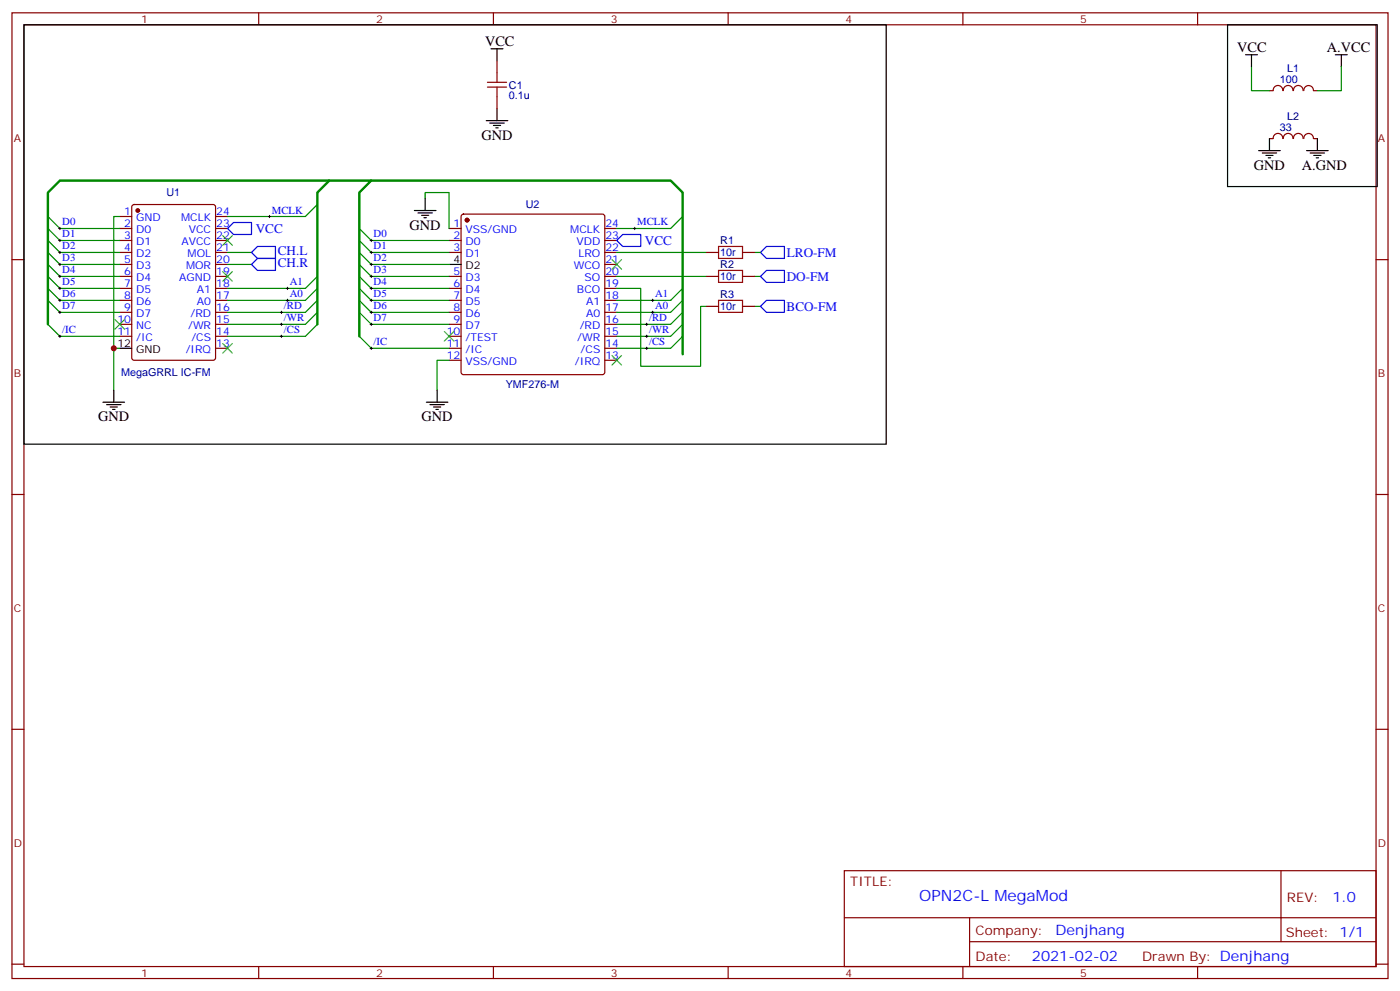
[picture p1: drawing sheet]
<svg xmlns="http://www.w3.org/2000/svg" width="412mm" height="292mm" viewBox="0 0 412 292" stroke-linecap="round" stroke-linejoin="round" font-family="sans-serif">
<g fill="none" stroke="#870000" stroke-width=".35">
<path d="M3.5 3.8h405.4v284.3h-405.4zM7.1 7.3h398.2v277.3h-398.2zM76.2 3.8v3.5M145.3 3.8v3.5M146.4 17.9v3.5M214.5 3.8v3.5M283.6 3.8v3.5M352.8 3.8v3.5M146.4 28.5v3.5M373.9 26.7h1.1M375 26.7a1.41 1.41 0 0 1 1.5-1.5 1.41 1.41 0 0 1 1.4 1.5M378 26.7a1.41 1.41 0 0 1 1.4-1.5 1.41 1.41 0 0 1 1.4 1.5"/>
<path d="M381 26.7a1.41 1.41 0 0 1 1.4-1.5 1.41 1.41 0 0 1 1.4 1.5M384.1 26.7a1.41 1.41 0 0 1 1.4-1.5 1.41 1.41 0 0 1 1.4 1.5M387 26.7h1.1M373.9 40.8h1.1M375 40.8a1.41 1.41 0 0 1 1.5-1.5 1.41 1.41 0 0 1 1.4 1.5M378 40.8a1.41 1.41 0 0 1 1.4-1.5 1.41 1.41 0 0 1 1.4 1.5M381 40.8a1.41 1.41 0 0 1 1.4-1.5 1.41 1.41 0 0 1 1.4 1.5M384.1 40.8a1.41 1.41 0 0 1 1.4-1.5 1.41 1.41 0 0 1 1.4 1.5M387 40.8h1.1M3.5 76.4h3.6M35.3 67.3h3.5M35.3 70.8h3.5"/>
<path d="M35.3 74.3h3.5M35.3 77.9h3.5M35.3 63.7h3.5M39 60.4l.5-.2h23.3l.6 .5 .1 44.7-.5 .6-23.5 .1-.6-.5-.1-44.7zM63.5 67.3h3.5M63.5 70.8h3.5M63.5 74.3h3.5M63.5 77.9h3.5M63.5 63.7h3.5M132.3 67.3h3.5M132.3 70.8h3.5M132.3 74.3h3.5"/>
<path d="M136.1 63.2l.4-.2h40.9l.5 .2 .3 .5v45.9l-.3 .5-.5 .2h-40.9l-.5-.2-.2-.5v-45.9zM178.2 67.3h3.5M178.2 70.8h3.5M178.2 74.3h3.5M178.2 77.9h3.5M208.1 74.3h3.6M218.7 74.3h3.5M405.3 76.4h3.6M35.3 81.4h3.5M35.3 84.9h3.5M35.3 88.4h3.5M35.3 92h3.5"/>
<path d="M35.3 95.5h3.5M35.3 99h3.5M63.5 81.4h3.5M63.5 84.9h3.5M63.5 88.4h3.5M63.5 92h3.5M63.5 95.5h3.5M63.5 99h3.5M132.3 81.4h3.5M132.3 84.9h3.5M132.3 88.4h3.5M132.3 92h3.5"/>
<path d="M132.3 95.5h3.5M132.3 99h3.5M178.2 81.4h3.5M178.2 84.9h3.5M178.2 88.4h3.5M178.2 92h3.5M178.2 95.5h3.5M178.2 99h3.5M208.1 81.4h3.6M208.1 90.2h3.6M218.7 81.4h3.5M218.7 90.2h3.5"/>
<path d="M63.5 102.6h3.5M132.3 102.6h3.5M132.3 106.1h3.5M178.2 102.6h3.5M178.2 106.1h3.5M3.5 145.6h3.6M405.3 145.6h3.6M3.5 214.7h3.6M405.3 214.7h3.6M248.7 256.4h156.6v28.2h-156.6zM377.3 256.4v20.9M248.7 270.2h156.5"/>
<path d="M285.6 277.3h119.6M285.6 270.2v14.1M3.5 283.9h3.6M76.2 284.6v3.5M145.3 284.6v3.5M214.5 284.6v3.5M283.6 284.6v3.5M352.8 284.6v3.5M405.3 283.9h3.6"/>
</g>
<g fill="#870000" stroke="#870000" stroke-width=".35">
<circle cx="137.6" cy="64.8" r=".53"/>
<circle cx="40.6" cy="62" r=".53"/>
</g>
<g fill="none" stroke="#000" stroke-width=".35">
<path d="M7.1 7.3h254v123.5h-254zM144.6 14.4h3.6M146.4 14.4v3.5M361.6 7.3h44.1v47.6h-44.1zM366.9 16.1h3.5M368.7 16.1v3.5M393.3 16.1h3.6M395.1 16.1v3.5M143.2 35.5h6.4M144.3 36.2h4.2M145.3 36.9h2.2M146 37.6h.8"/>
<path d="M146.4 32v3.5M125.2 58.5v3.5M370.8 44.3h6.3M371.8 45h4.3M372.9 45.8h2.1M373.6 46.5h.7M373.9 40.8v3.5M384.9 44.3h6.3M385.9 45h4.3M387 45.8h2.1M387.7 46.5h.7M388.1 40.8v3.5"/>
<path d="M122.1 62h6.3M123.1 62.7h4.3M124.2 63.4h2.1M124.9 64.1h.7M132.3 77.9h3.5M30.3 118.4h6.4M31.4 119.1h4.2M32.5 119.8h2.1M33.5 114.9v3.5M35.3 102.6h3.5M125.6 118.4h6.3M126.6 119.1h4.3"/>
<path d="M127.7 119.8h2.1M128.8 114.9v3.5M33.2 120.5h.7M128.4 120.5h.7"/>
</g>
<g fill="none" stroke="#008700" stroke-width=".35">
<path d="M368.7 19.6v7.1h5.2M395.1 19.6v7.1h-7M125.2 58.5v-1.8h7.1v10.6M14.1 77.9l3.5 3.5h17.7M14.1 74.3l3.5 3.6h17.7M14.1 70.8l3.5 3.5h17.7M14.1 67.3l3.5 3.5h17.7M14.1 63.7l3.5 3.6h17.7M35.3 63.7h-1.8v51.2M67 77.9h7.1M67 74.3h7.1M93.5 60.2l-3.5 3.5h-23"/>
<path d="M105.8 77.9l3.6 3.5h22.9M105.8 74.3l3.6 3.6h22.9M105.8 70.8l3.6 3.5h22.9M105.8 67.3l3.6 3.5h22.9M181.7 74.3h26.4M201.1 63.7l-3.5 3.6h-15.9M222.2 74.3h1.8M14.1 95.5l3.5 3.5h17.7M14.1 88.4l3.5 3.6h17.7M14.1 84.9l3.5 3.5h17.7M14.1 81.4l3.5 3.5h17.7M93.5 95.5l-3.5 3.5h-23"/>
<path d="M93.5 88.4l-3.5 3.6h-23M93.5 84.9l-3.5 3.5h-23M93.5 81.4l-3.5 3.5h-23M93.5 92l-3.5 3.5h-23M105.8 99l3.6 3.6h22.9M105.8 92l3.6 3.5h22.9M105.8 88.4l3.6 3.6h22.9M105.8 84.9l3.6 3.5h22.9M105.8 81.4l3.6 3.5h22.9M181.7 84.9h7v22.9h17.7v-17.6h1.7M181.7 81.4h26.4M201.1 99l-3.5 3.6h-15.9"/>
<path d="M201.1 95.5l-3.5 3.5h-15.9M201.1 88.4l-3.5 3.6h-15.9M201.1 84.9l-3.5 3.5h-15.9M201.1 92l-3.5 3.5h-15.9M222.2 81.4h1.8M222.2 90.2h1.8M33.5 102.6h1.8M132.3 106.1h-3.5v8.8"/>
</g>
<path d="M97 53.2l-3.5 3.5v38.8M109.4 53.2h88.2l3.5 3.5v47.6M14.1 95.5v-38.8l3.5-3.5h91.8l-3.6 3.5v42.3" fill="none" stroke="#008700" stroke-width=".71"/>
<g fill="none" stroke="#000" stroke-width=".29">
<path d="M17.3 67.3h.7M17.3 70.8h.7M17.3 74.3h.7M17.3 77.9h.7M17.6 66.9v.7M17.6 70.4v.8M17.6 74v.7M17.6 77.5v.7M79 63.7h.7M79.4 63.4v.7M109 70.8h.7M109 74.3h.7"/>
<path d="M109 77.9h.7M109.4 70.4v.8M109.4 74v.7M109.4 77.5v.7M186.6 67.3h.7M187 66.9v.7M17.3 81.4h.7M17.3 84.9h.7M17.3 88.4h.7M17.3 92h.7M17.3 99h.7M17.6 81v.7"/>
<path d="M17.6 84.6v.7M17.6 88.1v.7M17.6 91.6v.7M17.6 98.7v.7M82.5 92h.8M82.5 99h.8M82.5 95.5h.8M82.9 91.6v.7M82.9 95.1v.7M82.9 98.7v.7M84.3 84.9h.7M84.3 88.4h.7"/>
<path d="M84.7 84.6v.7M84.7 88.1v.7M109 81.4h.7M109 84.9h.7M109 88.4h.7M109 92h.7M109 95.5h.7M109.4 81v.7M109.4 84.6v.7M109.4 88.1v.7M109.4 91.6v.7M109.4 95.1v.7"/>
<path d="M190.1 99h.8M190.1 95.5h.8M190.5 95.1v.7M190.5 98.7v.7M191.9 88.4h.7M191.9 92h.7M192.3 88.1v.7M192.3 91.6v.7M109 102.6h.7M109.4 102.2v.7M190.1 102.6h.8M190.5 102.2v.7"/>
</g>
<path d="M68.8 65.5h5.3v3.5h-5.3l-1.8-1.7zM74.1 77.9l1.7-1.8h5.3v3.5h-5.3zM74.1 74.3l1.7-1.7h5.3v3.5h-5.3zM183.4 69h5.3v3.6h-5.3l-1.7-1.8zM224 74.3l1.8-1.7h5.3v3.5h-5.3zM224 81.4l1.8-1.8h5.3v3.5h-5.3zM224 90.2l1.8-1.8h5.3v3.6h-5.3z" fill="none" stroke="#00f" stroke-width=".35"/>
<path d="M143.6 25.6h5.6M143.6 24.2h5.6M146.4 21.4v2.8M146.4 25.6v2.9M211.7 72.6h7v3.5h-7zM211.7 79.6h7v3.5h-7zM211.7 88.4h7v3.6h-7z" fill="none" stroke="#a10000" stroke-width=".35"/>
<g fill="none" stroke="#3c3" stroke-width=".35">
<path d="M65.6 69.4l2.8 2.8M65.6 80l2.8 2.8M68.4 69.4l-2.8 2.8M68.4 80l-2.8 2.8M180.3 76.4l2.8 2.9M183.1 76.4l-2.8 2.9M33.9 94.1l2.8 2.8M36.7 94.1l-2.8 2.8M130.9 97.6l2.8 2.8M133.7 97.6l-2.8 2.8M65.6 101.1l2.8 2.9M68.4 101.1l-2.8 2.9"/>
<path d="M180.3 104.7l2.8 2.8M183.1 104.7l-2.8 2.8"/>
</g>
<circle cx="33.5" cy="102.6" r=".88" fill="#c00"/>
<text font-size="4.6" fill="#00f" x="270.8" y="265.4">OPN2C-L MegaMod</text>
<g font-size="4.2">
<text x="142.9" y="13.7">VCC</text>
<text x="364.4" y="15.4">VCC</text>
<text x="390.9" y="15.4">A.VCC</text>
<text x="141.8" y="41.2">GND</text>
<text x="369.4" y="50">GND</text>
<text x="383.5" y="50">A.GND</text>
<text x="120.6" y="67.6">GND</text>
<text x="28.9" y="124.1">GND</text>
<text x="124.2" y="124.1">GND</text>
</g>
<g font-size="4.2" fill="#00f">
<text x="392.5" y="265.6">1.0</text>
<text x="310.9" y="275.2">Denjhang</text>
<text x="304" y="283">2021-02-02</text>
</g>
<g font-size="3.9" fill="#00f">
<text x="75.3" y="68.5">VCC</text>
<text x="81.8" y="75">CH.L</text>
<text x="190" y="72.1">VCC</text>
<text x="231.8" y="75.6">LRO-FM</text>
<text x="81.8" y="78.6">CH.R</text>
<text x="231.7" y="82.7">DO-FM</text>
<text x="231.7" y="91.6">BCO-FM</text>
</g>
<g font-size="3.9" fill="#800">
<text x="250.5" y="260.9">TITLE:</text>
<text x="379.1" y="265.6">REV:</text>
<text x="287.4" y="275.1">Company:</text>
<text x="378.7" y="275.8">Sheet: 1/1</text>
<text x="287.4" y="282.8">Date:</text>
<text x="336.4" y="282.9">Drawn By: Denjhang</text>
</g>
<g font-size="3.2" fill="#800">
<text x="41.6" y="6.8">1</text>
<text x="110.8" y="6.8">2</text>
<text x="179.9" y="6.8">3</text>
<text x="249.1" y="6.8">4</text>
<text x="318.2" y="6.8">5</text>
<text x="4.1" y="41.9">A</text>
<text x="405.9" y="41.9">A</text>
<text x="4.1" y="111">B</text>
<text x="405.9" y="111">B</text>
<text x="4.1" y="180.2">C</text>
<text x="405.9" y="180.2">C</text>
<text x="4.1" y="249.3">D</text>
<text x="405.9" y="249.3">D</text>
<text x="41.6" y="287.6">1</text>
<text x="110.8" y="287.6">2</text>
<text x="179.9" y="287.6">3</text>
<text x="249.1" y="287.6">4</text>
<text x="318.2" y="287.6">5</text>
</g>
<g font-size="3.2" fill="#000080">
<text x="379.1" y="21.2">L1</text>
<text x="149.9" y="29.2">0.1u</text>
<text x="149.9" y="26.1">C1</text>
<text x="377" y="24.4">100</text>
<text x="379.1" y="35.3">L2</text>
<text x="377" y="38.5">33</text>
<text x="49.1" y="57.8">U1</text>
<text x="154.9" y="61.4">U2</text>
<text x="212.2" y="71.9">R1</text>
<text x="212.2" y="75.4">10r</text>
<text x="212.2" y="82.5">10r</text>
<text x="212.2" y="79">R2</text>
<text x="212.2" y="87.8">R3</text>
<text x="212.2" y="91.3">10r</text>
<text x="35.7" y="110.7">MegaGRRL IC-FM</text>
<text x="149" y="114.3">YMF276-M</text>
</g>
<g font-size="3.2" fill="#00f">
<text x="36.6" y="63.4">1</text>
<text x="40.1" y="65.2">GND</text>
<text x="53.3" y="65.2">MCLK</text>
<text x="63.7" y="63.4">24</text>
<text x="80.1" y="62.9">MCLK</text>
<text x="18.3" y="66.4">D0</text>
<text x="18.3" y="69.9">D1</text>
<text x="36.6" y="66.9">2</text>
<text x="36.6" y="70.4">3</text>
<text x="40.1" y="68.7">D0</text>
<text x="55.6" y="68.7">VCC</text>
<text x="63.7" y="70.4">22</text>
<text x="63.7" y="66.9">23</text>
<text x="110.1" y="69.9">D0</text>
<text x="133.6" y="66.9">1</text>
<text x="133.6" y="70.4">2</text>
<text x="137.1" y="68.7">VSS/GND</text>
<text x="168" y="68.7">MCLK</text>
<text x="178.3" y="70.4">23</text>
<text x="178.3" y="66.9">24</text>
<text x="187.7" y="66.4">MCLK</text>
<text x="18.3" y="73.4">D2</text>
<text x="18.3" y="77">D3</text>
<text x="36.6" y="74">4</text>
<text x="36.6" y="77.5">5</text>
<text x="40.1" y="72.2">D1</text>
<text x="40.1" y="75.7">D2</text>
<text x="53.4" y="72.2">AVCC</text>
<text x="55.3" y="75.7">MOL</text>
<text x="63.7" y="77.5">20</text>
<text x="63.7" y="74">21</text>
<text x="110.1" y="73.4">D1</text>
<text x="110.1" y="77">D2</text>
<text x="133.6" y="74">3</text>
<text x="137.1" y="72.2">D0</text>
<text x="137.1" y="75.7">D1</text>
<text x="169.8" y="72.2">VDD</text>
<text x="170.4" y="75.7">LRO</text>
<text x="178.3" y="77.5">21</text>
<text x="178.3" y="74">22</text>
<text x="18.3" y="80.5">D4</text>
<text x="36.6" y="81">6</text>
<text x="40.1" y="79.3">D3</text>
<text x="40.1" y="82.8">D4</text>
<text x="52.7" y="82.8">AGND</text>
<text x="54.8" y="79.3">MOR</text>
<text x="63.7" y="81">19</text>
<text x="110.1" y="80.5">D3</text>
<text x="133.6" y="81">5</text>
<text x="137.1" y="82.8">D3</text>
<text x="169" y="79.3">WCO</text>
<text x="172.2" y="82.8">SO</text>
<text x="178.3" y="81">20</text>
<text x="18.3" y="84">D5</text>
<text x="18.3" y="87.6">D6</text>
<text x="36.6" y="84.6">7</text>
<text x="36.6" y="88.1">8</text>
<text x="40.1" y="86.3">D5</text>
<text x="40.1" y="89.9">D6</text>
<text x="58" y="89.9">A0</text>
<text x="58" y="86.3">A1</text>
<text x="63.7" y="88.1">17</text>
<text x="63.7" y="84.6">18</text>
<text x="85.4" y="84">A1</text>
<text x="85.4" y="87.6">A0</text>
<text x="110.1" y="84">D4</text>
<text x="110.1" y="87.6">D5</text>
<text x="133.6" y="84.6">6</text>
<text x="133.6" y="88.1">7</text>
<text x="137.1" y="86.3">D4</text>
<text x="137.1" y="89.9">D5</text>
<text x="170" y="86.3">BCO</text>
<text x="172.7" y="89.9">A1</text>
<text x="178.3" y="88.1">18</text>
<text x="178.3" y="84.6">19</text>
<text x="193" y="87.6">A1</text>
<text x="18.3" y="91.1">D7</text>
<text x="34.6" y="95.1">10</text>
<text x="36.6" y="91.6">9</text>
<text x="40.1" y="93.4">D7</text>
<text x="56.1" y="93.4">/RD</text>
<text x="63.7" y="95.1">15</text>
<text x="63.7" y="91.6">16</text>
<text x="83.6" y="91.1">/RD</text>
<text x="83.6" y="94.6">/WR</text>
<text x="110.1" y="91.1">D6</text>
<text x="110.1" y="94.6">D7</text>
<text x="133.6" y="91.6">8</text>
<text x="133.6" y="95.1">9</text>
<text x="137.1" y="93.4">D6</text>
<text x="172.7" y="93.4">A0</text>
<text x="178.3" y="95.1">16</text>
<text x="178.3" y="91.6">17</text>
<text x="191.2" y="94.6">/RD</text>
<text x="193" y="91.1">A0</text>
<text x="18.3" y="98.1">/IC</text>
<text x="34.6" y="98.7">11</text>
<text x="40.1" y="96.9">NC</text>
<text x="40.1" y="100.4">/IC</text>
<text x="55.4" y="96.9">/WR</text>
<text x="56.4" y="100.4">/CS</text>
<text x="63.7" y="98.7">14</text>
<text x="83.6" y="98.1">/CS</text>
<text x="110.1" y="101.7">/IC</text>
<text x="131.6" y="98.7">10</text>
<text x="137.1" y="96.9">D7</text>
<text x="137.1" y="100.4">/TEST</text>
<text x="170.1" y="100.4">/WR</text>
<text x="170.8" y="96.9">/RD</text>
<text x="178.3" y="98.7">15</text>
<text x="191.2" y="98.1">/WR</text>
<text x="191.2" y="101.7">/CS</text>
<text x="54.7" y="104">/IRQ</text>
<text x="63.7" y="102.2">13</text>
<text x="131.6" y="102.2">11</text>
<text x="131.6" y="105.7">12</text>
<text x="137.1" y="104">/IC</text>
<text x="137.1" y="107.5">VSS/GND</text>
<text x="169.4" y="107.5">/IRQ</text>
<text x="171" y="104">/CS</text>
<text x="178.3" y="105.7">13</text>
<text x="178.3" y="102.2">14</text>
</g>
<g font-size="3.2">
<text x="133.6" y="77.5">4</text>
<text x="137.1" y="79.3">D2</text>
<text x="34.6" y="102.2">12</text>
<text x="40.1" y="104">GND</text>
</g>
</svg>
